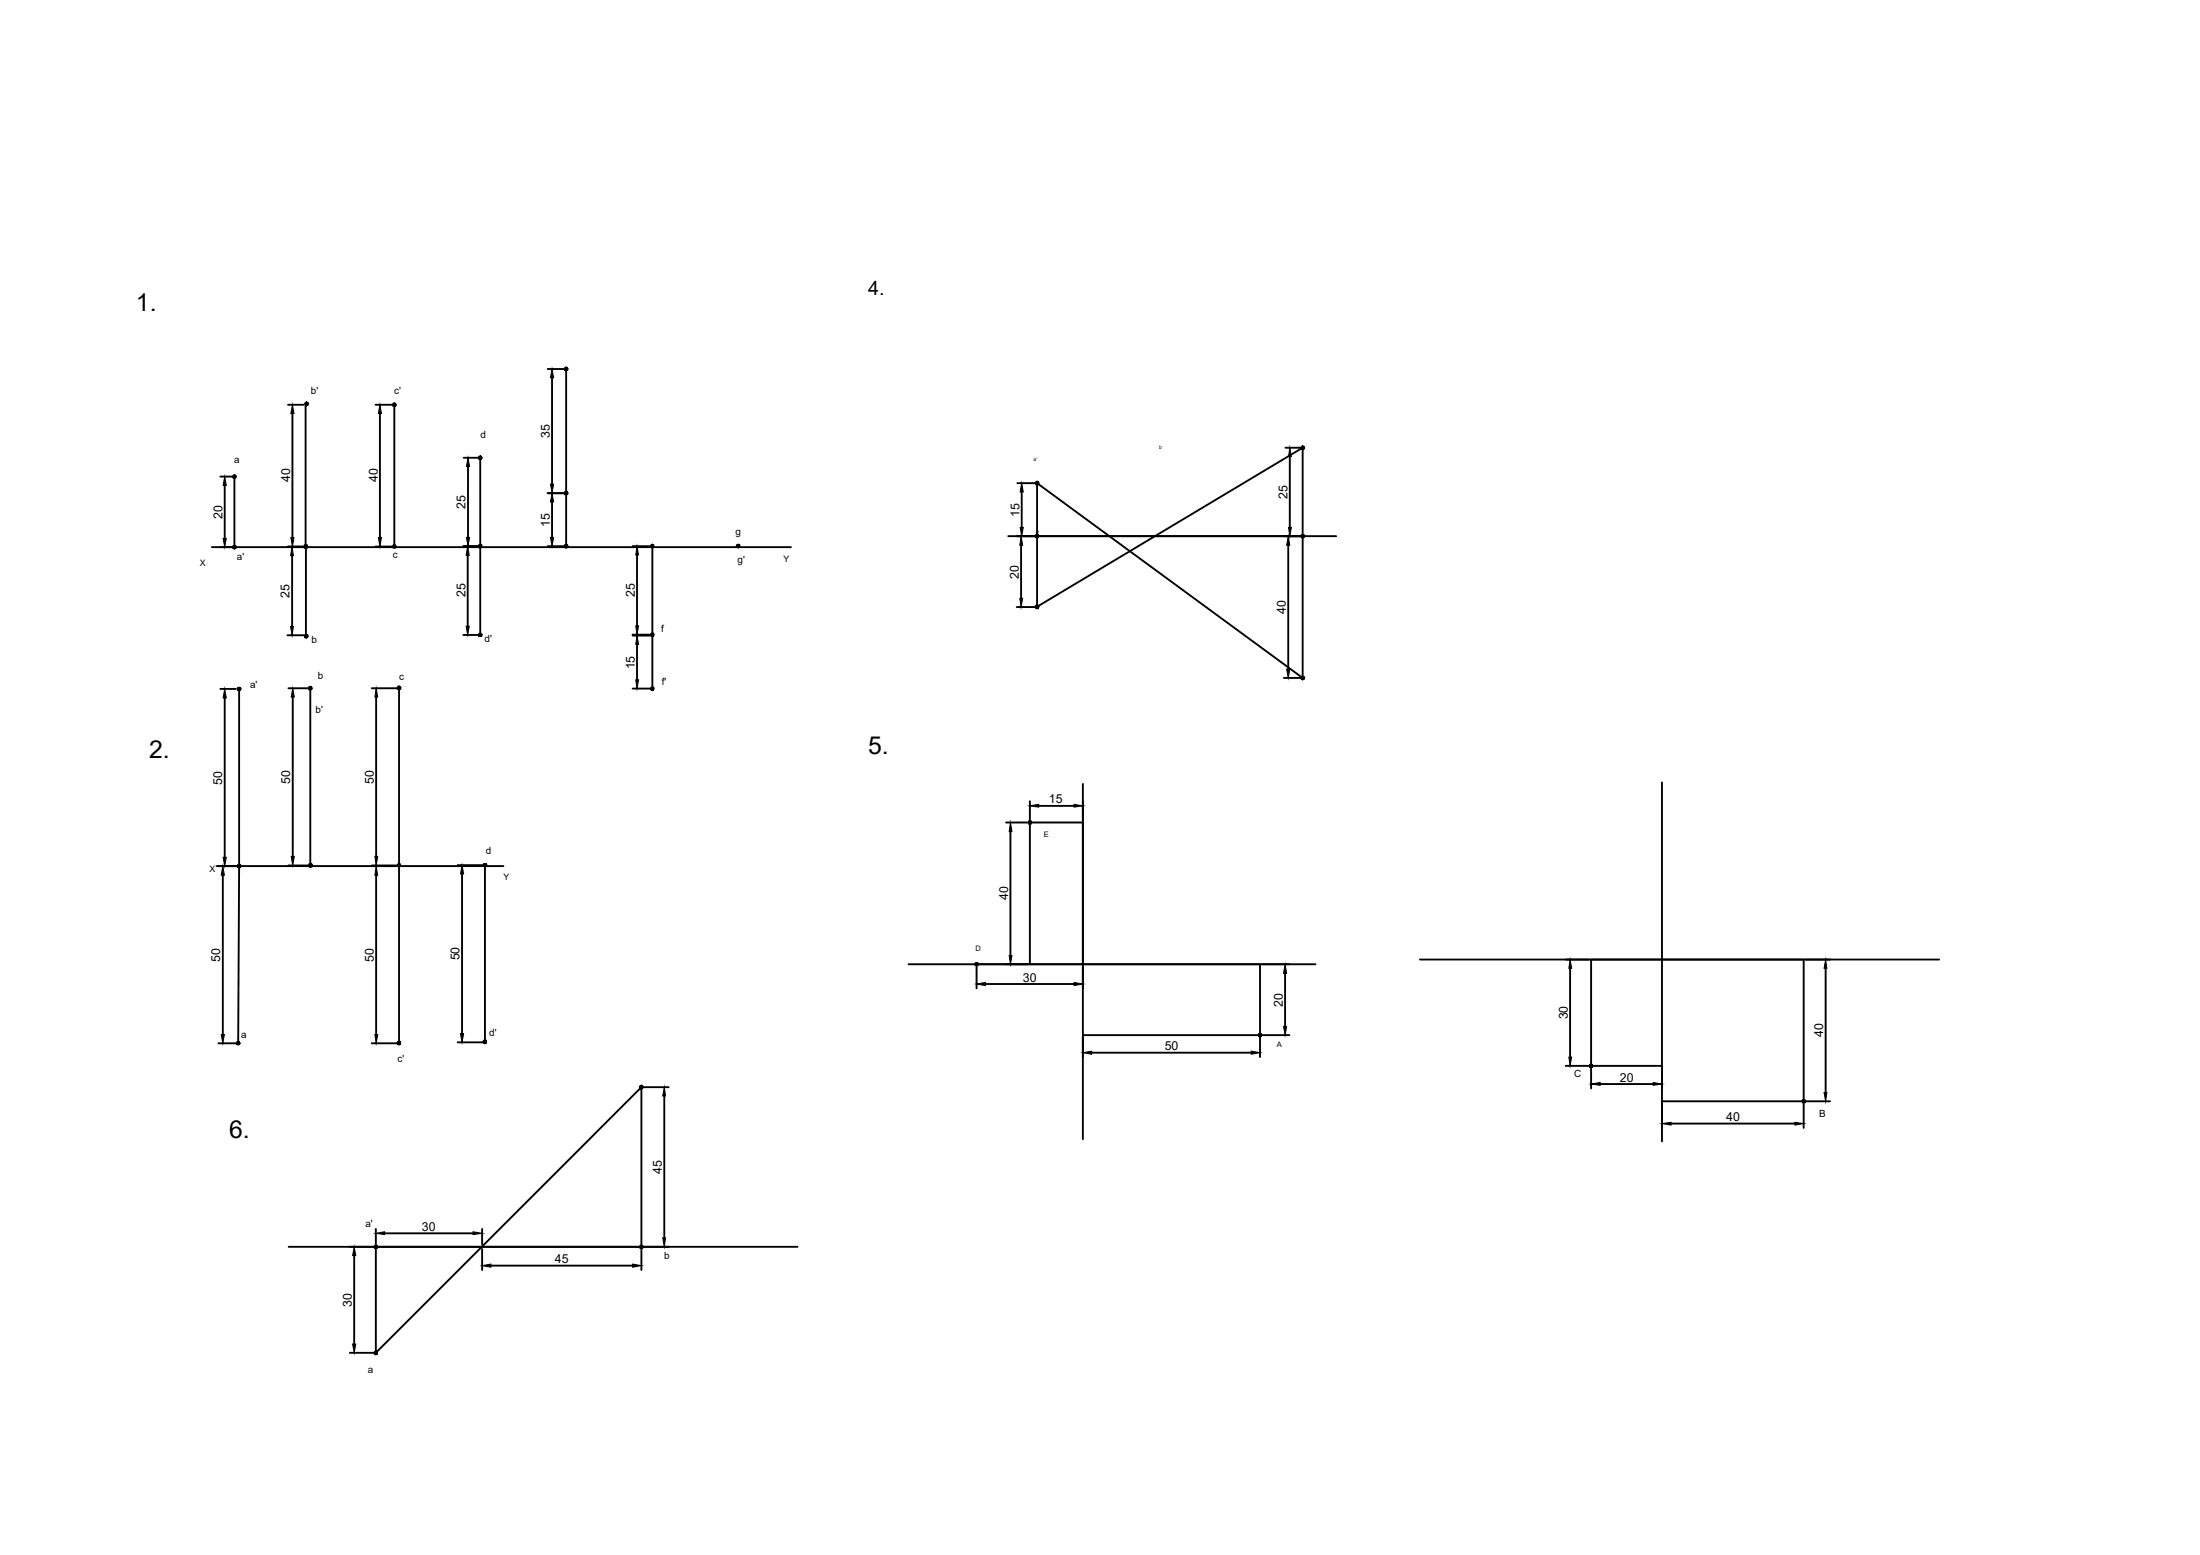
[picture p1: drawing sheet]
<svg xmlns="http://www.w3.org/2000/svg" width="297mm" height="210mm" viewBox="0 0 297 210" stroke-linecap="round" stroke-linejoin="round" font-family="sans-serif">
<!-- layer: 0 -->
<g fill="none" stroke="#000" stroke-width=".25">
<path d="M38.9 54.6h2.1M39.5 55.8v16.7M41.3 54.6v19.2M50.7 54.6h2.2M51.3 55.8v16.7M53.2 54.6v19.2M73.9 49.8h2.4M74.5 51v14.3M76.4 49.8v23.9M28.6 73.9h78.2M29.7 64.3h1.7M30.3 65.5v7.2"/>
<path d="M31.7 64.3v9.6M38.8 73.8h2.2M38.9 73.8h2.1M39.4 75v9.6M41.3 73.8v12M50.7 73.8h2.2M62.6 73.7h1.9M62.6 61.8h1.9M63.1 75v9.5M63.2 63v9.5M64.8 61.8v23.9M73.9 73.7h2.2"/>
<path d="M73.9 66.6h2.2M74.5 67.8v4.7M85.4 73.7h2.3M86 74.9v9.6M88.1 73.7v12M136.1 72.4h44.3M137.4 65.2h2.3M137.9 73.6v7.2M138 66.4v4.8M173.6 60.4h2M173.9 73.6v16.7M174.1 61.6v9.6"/>
<path d="M29.7 93h2.2M30.3 94.2v21.5M32.3 93l-.1 47.8M38.8 85.8h2.2M38.9 92.9h2.7M39.5 94.1v21.5M41.9 92.9v23.9M50.2 92.9h3.4M50.8 94.1v21.5M53.9 92.9v23.9M62.6 85.7h1.9M85.4 85.7h2.3"/>
<path d="M85.4 92.9h2.3M85.4 85.8h2.3M86 87v4.8M88.1 85.8v7.1M137.3 81.9h2.4M140 81.9l35.9-21.5v31.1l-35.9-26.3v16.7M173.3 91.5h2.3M29.2 116.9h38.8M30.1 118.1v21.5M38.9 116.8h2.7M50.2 116.8h3.4M50.8 118.1v21.5"/>
<path d="M53.9 116.9v23.9M61.8 116.8h3.4M62.4 118v21.5M65.5 116.8v23.9M135.8 111h2.9M136.4 112.3v16.7M139.1 108.1v2.6M140.2 108.8h4.8M146.2 105.8v48M224.4 105.6v48.5M122.7 130.2h54.9M131.9 130.2h38.2v9.5h-23.9"/>
<path d="M131.9 130.5v2.9M133 132.8h12M139.1 130.2v-19.2h7.1v19.2M170.4 139.7h3.7M173.5 131.4v7.1M191.7 129.5h70.1M212 130.7v12M246.5 130.7v16.8M29.5 140.8h2.4M50.2 140.8h3.4M61.8 140.7h3.4M86.9 146.8h3.4"/>
<path d="M89.7 147.9v19.2M147.4 142.1h21.5M170.1 140v2.7M211.4 143.9h3.1M214.8 144.2v2.7M216.1 146.3h7.1M224.4 143.9h-9.6v-14.4h28.7v19.2h-19.1M225.6 151.7h16.7M243.5 149v3.3M243.8 148.7h3.3M39 168.3h68.7M47.8 169.5v11.9"/>
<path d="M50.7 168.3v14.3l35.9-35.8v21.5zM50.7 165.9v2.1M51.9 166.5h12M65.1 165.9v2.1M65.1 168.6v2.8M66.3 170.8h19.1M86.6 168.6v2.8M47.2 182.6h3.2"/>
</g>
<g fill="#000" stroke="#000" stroke-width=".14">
<path d="M39.5 54.6l.2 1.2h-.4zM51.3 54.6l.2 1.2h-.4zM74.5 49.8l.2 1.2h-.4zM30.3 64.3l.3 1.2h-.5zM30.1 72.7h.5l-.3 1.2zM39.4 73.8l.2 1.2h-.4zM39.3 72.5h.4l-.2 1.3zM51.1 72.5h.4l-.2 1.3zM63.1 73.7l.3 1.3h-.5zM63.2 61.8l.2 1.2h-.4zM63 72.5h.4l-.2 1.2zM74.3 65.3h.4l-.2 1.3z"/>
<path d="M74.5 66.6l.2 1.2h-.4zM74.3 72.5h.4l-.2 1.2zM86 73.7l.2 1.2h-.4zM137.9 72.4l.2 1.2h-.4zM137.7 71.2h.5l-.2 1.2zM138 65.2l.2 1.2h-.5zM173.9 72.4l.2 1.2h-.4zM174 71.2h.4l-.3 1.2zM174.1 60.4l.3 1.2h-.4zM30.3 93l.3 1.2h-.5zM39.2 84.6h.4l-.2 1.2zM39.5 92.9l.2 1.2h-.4z"/>
<path d="M50.8 92.9l.2 1.2h-.4zM62.9 84.5h.5l-.3 1.2zM85.8 84.5h.4l-.2 1.2zM85.8 91.8h.4l-.2 1.1zM86 85.8l.2 1.2h-.4zM137.7 80.8h.4l-.2 1.1zM173.7 90.3h.4l-.2 1.2zM30.1 116.9l.2 1.2h-.4zM30.1 115.7h.5l-.3 1.2zM39.3 115.6h.4l-.2 1.2zM50.6 115.6h.4l-.2 1.2zM50.8 116.9l.2 1.2h-.4z"/>
<path d="M62.4 116.8l.2 1.2h-.4zM136.4 111l.2 1.3h-.3zM139.1 108.8l1.1-.2v.4zM145 108.6l1.2 .2-1.2 .2zM29.9 139.6h.4l-.2 1.2zM50.6 139.6h.4l-.2 1.2zM62.2 139.5h.4l-.2 1.2zM131.9 132.8l1.1-.2v.4zM136.3 129h.3l-.2 1.2zM145 132.6l1.2 .2-1.2 .2zM173.5 130.2l.2 1.2h-.4zM173.3 138.5h.4l-.2 1.2z"/>
<path d="M212 129.5l.2 1.2h-.4zM246.5 129.5l.2 1.2h-.4zM89.7 146.8l.2 1.1h-.4zM146.2 142.1l1.2-.2v.4zM168.9 141.9l1.2 .2-1.2 .2zM211.8 142.7h.4l-.2 1.2zM214.8 146.3l1.3-.2v.4zM223.2 146.1l1.2 .2-1.2 .2zM224.4 151.7l1.2-.2v.4zM242.3 151.5l1.2 .2-1.2 .2zM246.3 147.5h.4l-.2 1.2zM47.8 168.3l.2 1.2h-.4z"/>
<path d="M50.7 166.5l1.2-.2v.4zM63.9 166.3l1.2 .2-1.2 .2zM65.1 170.8l1.2-.2v.5zM85.4 170.6l1.2 .2-1.2 .3zM89.5 167.1h.4l-.2 1.2zM47.6 181.4h.4l-.2 1.2z"/>
<path d="M41.2 54.3v.2h.2zM41.2 54.5h.2l-.2 .2zM41.4 54.5l-.2 .2 .2 .1z"/>
<path d="M41.4 54.5v.3l.2-.1zM41.4 54.5h.2v.2z"/>
<path d="M41.6 54.3l-.2 .2h.2zM41.4 54.3h.2l-.2 .2zM41.2 54.3l.2 .2v-.2z"/>
<path d="M53.1 54.5l-.1 .1h.2zM53 54.6h.2l-.1 .2zM53.2 54.6l-.1 .2h.1z"/>
<path d="M53.2 54.6v.2h.2zM53.2 54.6h.3l-.1 .2z"/>
<path d="M53.4 54.5l-.2 .1h.3zM53.2 54.4l.2 .1-.2 .1zM53.1 54.5l.1 .1v-.2z"/>
<path d="M76.3 49.6l-.1 .2h.2zM76.2 49.8h.2l-.1 .2zM76.4 49.8l-.1 .2 .1 .1z"/>
<path d="M76.4 49.8v.3l.2-.1zM76.4 49.8h.3l-.1 .2z"/>
<path d="M76.6 49.6l-.2 .2h.3zM76.4 49.6h.2l-.2 .2zM76.3 49.6l.1 .2v-.2z"/>
<path d="M31.5 73.7l-.1 .2h.3zM31.4 73.9h.3l-.2 .1zM31.7 73.9l-.2 .1 .2 .1z"/>
<path d="M31.5 64.2l-.1 .1h.3zM31.4 64.3h.3l-.2 .2zM31.7 64.3l-.2 .2h.2z"/>
<path d="M31.7 73.9v.2l.1-.1zM31.7 73.9h.2l-.1 .1z"/>
<path d="M31.7 64.3v.2h.1zM31.7 64.3h.2l-.1 .2z"/>
<path d="M31.8 73.7l-.1 .2h.2zM31.7 73.6l.1 .1-.1 .2zM31.5 73.7l.2 .2v-.3z"/>
<path d="M31.8 64.2l-.1 .1h.2zM31.7 64.1l.1 .1-.1 .1zM31.5 64.2l.2 .1v-.2z"/>
<path d="M41.1 73.6l-.1 .2h.3zM41 73.8h.3l-.2 .1zM41.3 73.8l-.2 .1 .2 .1z"/>
<path d="M41.1 73.6v.2h.2zM41.1 73.8h.2l-.2 .1zM41.3 73.8l-.2 .1 .2 .1z"/>
<path d="M41.3 73.8v.2l.1-.1zM41.3 73.8h.2l-.1 .1z"/>
<path d="M41.3 73.8v.2l.2-.1zM41.3 73.8h.3l-.1 .1z"/>
<path d="M41.4 73.6l-.1 .2h.2zM41.3 73.5l.1 .1-.1 .2zM41.1 73.6l.2 .2v-.3z"/>
<path d="M41.5 73.6l-.2 .2h.3zM41.3 73.6h.2l-.2 .2zM41.1 73.6l.2 .2v-.2z"/>
<path d="M53.1 73.6l-.1 .2h.2zM53 73.8h.2l-.1 .1zM53.2 73.8l-.1 .1 .1 .1z"/>
<path d="M53.2 73.8v.2l.2-.1zM53.2 73.8h.3l-.1 .1z"/>
<path d="M53.4 73.6l-.2 .2h.3zM53.2 73.5l.2 .1-.2 .2zM53.1 73.6l.1 .2v-.3z"/>
<path d="M64.7 73.6l-.1 .1h.2zM64.6 73.7h.2l-.1 .2zM64.8 73.7l-.1 .2 .1 .1z"/>
<path d="M64.7 61.6l-.1 .2h.2zM64.6 61.8h.2l-.1 .2zM64.8 61.8l-.1 .2h.1z"/>
<path d="M64.8 73.7v.3l.2-.1zM64.8 73.7h.3l-.1 .2z"/>
<path d="M64.8 61.8v.2h.2zM64.8 61.8h.3l-.1 .2z"/>
<path d="M65 73.6l-.2 .1h.3zM64.8 73.5l.2 .1-.2 .1zM64.7 73.6l.1 .1v-.2z"/>
<path d="M65 61.6l-.2 .2h.3zM64.8 61.5l.2 .1-.2 .2zM64.7 61.6l.1 .2v-.3z"/>
<path d="M76.3 73.6l-.1 .1h.2zM76.2 73.7h.2l-.1 .2zM76.4 73.7l-.1 .2 .1 .1z"/>
<path d="M76.3 66.4l-.1 .2h.2zM76.2 66.6h.2l-.1 .1zM76.4 66.6l-.1 .1 .1 .1z"/>
<path d="M76.4 73.7v.3l.2-.1zM76.4 73.7h.3l-.1 .2z"/>
<path d="M76.4 66.6v.2l.2-.1zM76.4 66.6h.3l-.1 .1z"/>
<path d="M76.6 73.6l-.2 .1h.3zM76.4 73.5l.2 .1-.2 .1zM76.3 73.6l.1 .1v-.2z"/>
<path d="M76.6 66.4l-.2 .2h.3zM76.4 66.3l.2 .1-.2 .2zM76.3 66.4l.1 .2v-.3z"/>
<path d="M87.9 73.6l-.1 .1h.3zM87.8 73.7h.3l-.2 .2zM88.1 73.7l-.2 .2h.2z"/>
<path d="M88.1 73.7v.2h.2zM88.1 73.7h.2v.2z"/>
<path d="M88.3 73.6l-.2 .1h.2zM88.1 73.5l.2 .1-.2 .1zM87.9 73.6l.2 .1v-.2z"/>
<path d="M99.5 73.5l-.1 .2h.3zM99.4 73.7h.3l-.2 .2zM99.7 73.7l-.2 .2h.2z"/>
<path d="M99.7 73.7v.2h.2zM99.7 73.7h.2v.2z"/>
<path d="M99.9 73.5l-.2 .2h.2zM99.7 73.5h.2l-.2 .2zM99.5 73.5l.2 .2v-.2z"/>
<path d="M139.9 72.2l-.1 .2h.2zM139.8 72.4h.2l-.1 .1zM140 72.4l-.1 .1 .1 .1z"/>
<path d="M139.9 65.1l-.1 .1h.2zM139.8 65.2h.2l-.1 .2zM140 65.2l-.1 .2 .1 .1z"/>
<path d="M140 72.4v.2l.2-.1zM140 72.4h.3l-.1 .1z"/>
<path d="M140 65.2v.3l.2-.1zM140 65.2h.3l-.1 .2z"/>
<path d="M140.2 72.2l-.2 .2h.3zM140 72.2h.2l-.2 .2zM139.9 72.2l.1 .2v-.2z"/>
<path d="M140.2 65.1l-.2 .1h.3zM140 65l.2 .1-.2 .1zM139.9 65.1l.1 .1v-.2z"/>
<path d="M175.7 72.2v.2h.2zM175.7 72.4h.2l-.2 .1zM175.7 72.5l.2 .1v-.2z"/>
<path d="M175.7 60.3v.1h.2zM175.7 60.4h.2l-.2 .2zM175.7 60.6l.2 .1v-.3z"/>
<path d="M175.9 72.4v.2l.2-.1zM175.9 72.4h.2v.1z"/>
<path d="M175.9 60.4v.3l.2-.1zM175.9 60.4h.2v.2z"/>
<path d="M176.1 72.2l-.2 .2h.2zM175.9 72.2h.2l-.2 .2zM175.7 72.2l.2 .2v-.2z"/>
<path d="M176.1 60.3l-.2 .1h.2zM175.9 60.2l.2 .1-.2 .1zM175.7 60.3l.2 .1v-.2z"/>
<path d="M32.1 92.8v.2h.2zM32.1 93h.2l-.2 .2zM32.3 93l-.2 .2h.2z"/>
<path d="M32.3 93v.2h.2zM32.3 93h.2v.2z"/>
<path d="M32.5 92.8l-.2 .2h.2zM32.3 92.8h.2l-.2 .2zM32.1 92.8l.2 .2v-.2z"/>
<path d="M41.2 85.7l-.1 .2h.2zM41.1 85.9h.2l-.1 .1zM41.3 85.9l-.1 .1 .1 .1z"/>
<path d="M41.3 85.9v.2l.2-.1zM41.3 85.9h.3l-.1 .1z"/>
<path d="M41.5 85.7l-.2 .2h.3zM41.3 85.7h.2l-.2 .2zM41.2 85.7l.1 .2v-.2z"/>
<path d="M41.7 92.7v.2h.2zM41.7 92.9h.2l-.2 .2zM41.9 92.9l-.2 .2h.2z"/>
<path d="M41.9 92.9v.2h.2zM41.9 92.9h.2v.2z"/>
<path d="M42.1 92.7l-.2 .2h.2zM41.9 92.7h.2l-.2 .2zM41.7 92.7l.2 .2v-.2z"/>
<path d="M53.7 92.7l-.1 .2h.3zM53.6 92.9h.3l-.2 .1zM53.9 92.9l-.2 .1 .2 .1z"/>
<path d="M53.9 92.9v.2l.1-.1zM53.9 92.9h.2l-.1 .1z"/>
<path d="M54 92.7l-.1 .2h.2zM53.9 92.6l.1 .1-.1 .2zM53.7 92.7l.2 .2v-.3z"/>
<path d="M64.7 85.5l-.1 .2h.2zM64.6 85.7h.2l-.1 .2zM64.8 85.7l-.1 .2h.1z"/>
<path d="M64.8 85.7v.2h.2zM64.8 85.7h.3l-.1 .2z"/>
<path d="M65 85.5l-.2 .2h.3zM64.8 85.5h.2l-.2 .2zM64.7 85.5l.1 .2v-.2z"/>
<path d="M87.9 85.5l-.1 .2h.3zM87.8 85.7h.3l-.2 .1zM88.1 85.7l-.2 .1 .2 .1z"/>
<path d="M87.9 92.8l-.1 .1h.3zM87.8 92.9h.3l-.2 .2zM88.1 92.9l-.2 .2 .2 .1z"/>
<path d="M88.1 85.7v.2l.2-.1zM88.1 85.7h.2v.1z"/>
<path d="M88.1 92.9v.3l.2-.1zM88.1 92.9h.2v.2z"/>
<path d="M88.3 85.5l-.2 .2h.2zM88.1 85.4l.2 .1-.2 .2zM87.9 85.5l.2 .2v-.3z"/>
<path d="M88.3 92.8l-.2 .1h.2zM88.1 92.7l.2 .1-.2 .1zM87.9 92.8l.2 .1v-.2z"/>
<path d="M139.9 81.7l-.1 .2h.2zM139.8 81.9h.2l-.1 .2zM140 81.9l-.1 .2 .1 .1z"/>
<path d="M140 81.9v.3l.2-.1zM140 81.9h.3l-.1 .2z"/>
<path d="M140.2 81.7l-.2 .2h.3zM140 81.6l.2 .1-.2 .2zM139.9 81.7l.1 .2v-.3z"/>
<path d="M175.7 91.3v.2h.2zM175.7 91.5h.2l-.2 .2zM175.9 91.5l-.2 .2 .2 .1z"/>
<path d="M175.9 91.5v.3l.2-.1zM175.9 91.5h.2v.2z"/>
<path d="M176.1 91.3l-.2 .2h.2zM175.9 91.3h.2l-.2 .2zM175.7 91.3l.2 .2v-.2z"/>
<path d="M32.1 116.7l-.1 .2h.3zM32 116.9h.3l-.2 .2zM32.3 116.9l-.2 .2 .2 .1z"/>
<path d="M32.3 116.9v.3l.2-.1zM32.3 116.9h.2v.2z"/>
<path d="M32.5 116.7l-.2 .2h.2zM32.3 116.7h.2l-.2 .2zM32.1 116.7l.2 .2v-.2z"/>
<path d="M41.7 116.7v.1h.2zM41.7 116.8h.2l-.2 .2zM41.7 117h.2v-.2z"/>
<path d="M41.8 116.7l-.1 .1h.2zM41.7 116.8h.2l-.1 .2zM41.9 116.8l-.1 .2 .1 .1z"/>
<path d="M41.9 116.8v.2h.2zM41.9 116.8h.2v.2z"/>
<path d="M41.9 116.8v.3l.2-.1zM41.9 116.8h.3l-.1 .2z"/>
<path d="M42.1 116.7l-.2 .1h.2zM41.9 116.6l.2 .1-.2 .1zM41.7 116.7l.2 .1v-.2z"/>
<path d="M42.1 116.7l-.2 .1h.3zM41.9 116.6l.2 .1-.2 .1zM41.8 116.7l.1 .1v-.2z"/>
<path d="M53.7 116.7l-.1 .1h.3zM53.6 116.8h.3l-.2 .2zM53.7 117h.2v-.2z"/>
<path d="M53.9 116.8v.2h.1zM53.9 116.8h.2l-.1 .2z"/>
<path d="M54 116.7l-.1 .1h.2zM53.9 116.6l.1 .1-.1 .1zM53.7 116.7l.2 .1v-.2z"/>
<path d="M65.3 116.6l-.1 .2h.3zM65.2 116.8h.3l-.2 .2zM65.5 116.8l-.2 .2h.2z"/>
<path d="M65.5 116.8v.2h.1zM65.5 116.8h.2l-.1 .2z"/>
<path d="M65.6 116.6l-.1 .2h.2zM65.5 116.6h.1l-.1 .2zM65.3 116.6l.2 .2v-.2z"/>
<path d="M138.9 110.9l-.1 .1h.3zM138.8 111h.3l-.2 .2zM139.1 111l-.2 .2 .2 .1z"/>
<path d="M139.1 111v.3l.1-.1zM139.1 111h.2l-.1 .2z"/>
<path d="M139.2 110.9l-.1 .1h.2zM139.1 110.8l.1 .1-.1 .1zM138.9 110.9l.2 .1v-.2z"/>
<path d="M131.7 130l-.1 .2h.3zM131.6 130.2h.3l-.2 .1zM131.9 130.2l-.2 .1 .2 .1z"/>
<path d="M131.9 130.2v.2l.1-.1zM131.9 130.2h.2l-.1 .1z"/>
<path d="M132 130l-.1 .2h.2zM131.9 129.9l.1 .1-.1 .2zM131.7 130l.2 .2v-.3z"/>
<path d="M170 139.6l-.1 .1h.2zM169.9 139.7h.2l-.1 .2zM170 139.9l.1 .1v-.3z"/>
<path d="M170.1 139.7v.3l.2-.1zM170.1 139.7h.3l-.1 .2z"/>
<path d="M170.3 139.6l-.2 .1h.3zM170.1 139.5l.2 .1-.2 .1zM170 139.6l.1 .1v-.2z"/>
<path d="M32 140.7l-.1 .1h.3zM31.9 140.8h.3l-.2 .2zM32 141h.2v-.2z"/>
<path d="M32.2 140.8v.2h.1zM32.2 140.8h.2l-.1 .2z"/>
<path d="M32.3 140.7l-.1 .1h.2zM32.2 140.6l.1 .1-.1 .1zM32 140.7l.2 .1v-.2z"/>
<path d="M53.7 140.6l-.1 .2h.3zM53.6 140.8h.3l-.2 .2zM53.9 140.8l-.2 .2h.2z"/>
<path d="M53.9 140.8v.2h.1zM53.9 140.8h.2l-.1 .2z"/>
<path d="M54 140.6l-.1 .2h.2zM53.9 140.5l.1 .1-.1 .2zM53.7 140.6l.2 .2v-.3z"/>
<path d="M65.3 140.4l-.1 .2h.3zM65.2 140.6h.3l-.2 .2zM65.5 140.6l-.2 .2 .2 .1z"/>
<path d="M65.5 140.6v.3l.1-.1zM65.5 140.6h.2l-.1 .2z"/>
<path d="M65.6 140.4l-.1 .2h.2zM65.5 140.4h.1l-.1 .2zM65.3 140.4l.2 .2v-.2z"/>
<path d="M86.4 146.6l-.1 .2h.3zM86.3 146.8h.3l-.2 .1zM86.6 146.8l-.2 .1 .2 .1z"/>
<path d="M86.6 146.8v.2l.2-.1zM86.6 146.8h.3l-.1 .1z"/>
<path d="M86.8 146.6l-.2 .2h.3zM86.6 146.5l.2 .1-.2 .2zM86.4 146.6l.2 .2v-.3z"/>
<path d="M214.7 143.7l-.1 .2h.2zM214.6 143.9h.2l-.1 .1zM214.8 143.9l-.1 .1 .1 .1z"/>
<path d="M214.8 143.9v.2l.2-.1zM214.8 143.9h.3l-.1 .1z"/>
<path d="M215 143.7l-.2 .2h.3zM214.8 143.6l.2 .1-.2 .2zM214.7 143.7l.1 .2v-.3z"/>
<path d="M243.4 148.5l-.1 .2h.2zM243.3 148.7h.2l-.1 .1zM243.5 148.7l-.1 .1 .1 .1z"/>
<path d="M243.5 148.7v.2l.2-.1zM243.5 148.7h.3l-.1 .1z"/>
<path d="M243.7 148.5l-.2 .2h.3zM243.5 148.4l.2 .1-.2 .2zM243.4 148.5l.1 .2v-.3z"/>
<path d="M50.6 168.1l-.1 .2h.2zM50.5 168.3h.2l-.1 .2zM50.6 168.5h.1v-.2z"/>
<path d="M50.7 168.3v.2h.2zM50.7 168.3h.3l-.1 .2z"/>
<path d="M50.9 168.1l-.2 .2h.3zM50.7 168l.2 .1-.2 .2zM50.6 168.1l.1 .2v-.3z"/>
<path d="M86.4 168.1l-.1 .2h.3zM86.3 168.3h.3l-.2 .2zM86.6 168.3l-.2 .2h.2z"/>
<path d="M86.6 168.3v.2h.2zM86.6 168.3h.3l-.1 .2z"/>
<path d="M86.8 168.1l-.2 .2h.3zM86.6 168l.2 .1-.2 .2zM86.4 168.1l.2 .2v-.3z"/>
<path d="M50.6 182.4l-.1 .2h.2zM50.5 182.6h.2l-.1 .2zM50.6 182.8l.1 .1v-.3z"/>
<path d="M50.7 182.6v.3l.2-.1zM50.7 182.6h.3l-.1 .2z"/>
<path d="M50.9 182.4l-.2 .2h.3zM50.7 182.4h.2l-.2 .2zM50.6 182.4l.1 .2v-.2z"/>
</g>
<g font-size="3.3">
<text x="18.4" y="42">1.</text>
<text x="117.2" y="101.8">5.</text>
<text x="20.1" y="102.3">2.</text>
<text x="30.9" y="153.6">6.</text>
</g>
<text font-size="2.7" x="117.2" y="39.8">4.</text>
<g font-size="1.7">
<text x="74.2" y="59.1" transform="rotate(-90 74.2 59.1)">35</text>
<text x="39.2" y="65.1" transform="rotate(-90 39.2 65.1)">40</text>
<text x="51" y="65.1" transform="rotate(-90 51 65.1)">40</text>
<text x="30" y="70" transform="rotate(-90 30 70)">20</text>
<text x="62.9" y="68.7" transform="rotate(-90 62.9 68.7)">25</text>
<text x="74.2" y="71.1" transform="rotate(-90 74.2 71.1)">15</text>
<text x="137.7" y="69.8" transform="rotate(-90 137.7 69.8)">15</text>
<text x="173.8" y="67.3" transform="rotate(-90 173.8 67.3)">25</text>
<text x="39.1" y="80.7" transform="rotate(-90 39.1 80.7)">25</text>
<text x="62.9" y="80.6" transform="rotate(-90 62.9 80.6)">25</text>
<text x="85.7" y="80.6" transform="rotate(-90 85.7 80.6)">25</text>
<text x="137.6" y="78.1" transform="rotate(-90 137.6 78.1)">20</text>
<text x="173.6" y="82.9" transform="rotate(-90 173.6 82.9)">40</text>
<text x="85.7" y="90.4" transform="rotate(-90 85.7 90.4)">15</text>
<text x="30" y="105.9" transform="rotate(-90 30 105.9)">50</text>
<text x="39.2" y="105.8" transform="rotate(-90 39.2 105.8)">50</text>
<text x="50.5" y="105.8" transform="rotate(-90 50.5 105.8)">50</text>
<text x="141.6" y="108.4">15</text>
<text x="136.1" y="121.5" transform="rotate(-90 136.1 121.5)">40</text>
<text x="29.7" y="129.8" transform="rotate(-90 29.7 129.8)">50</text>
<text x="50.5" y="129.8" transform="rotate(-90 50.5 129.8)">50</text>
<text x="62" y="129.7" transform="rotate(-90 62 129.7)">50</text>
<text x="138.1" y="132.5">30</text>
<text x="173.2" y="135.9" transform="rotate(-90 173.2 135.9)">20</text>
<text x="211.7" y="137.6" transform="rotate(-90 211.7 137.6)">30</text>
<text x="157.3" y="141.8">50</text>
<text x="246.2" y="140" transform="rotate(-90 246.2 140)">40</text>
<text x="218.7" y="146">20</text>
<text x="233.1" y="151.4">40</text>
<text x="89.4" y="158.4" transform="rotate(-90 89.4 158.4)">45</text>
<text x="57" y="166.1">30</text>
<text x="74.9" y="170.5">45</text>
<text x="47.5" y="176.4" transform="rotate(-90 47.5 176.4)">30</text>
</g>
<g font-size="1.3">
<text x="42" y="53.2">b'</text>
<text x="53.2" y="53.2">c'</text>
<text x="64.9" y="59.2">d</text>
<text x="31.6" y="62.6">a</text>
<text x="32" y="75.6">a'</text>
<text x="53" y="75.3">c</text>
<text x="99.3" y="72.2">g</text>
<text x="99.6" y="76">g'</text>
<text x="42.1" y="86.8">b</text>
<text x="65.4" y="86.7">d'</text>
<text x="89.3" y="85.3">f</text>
<text x="33.8" y="92.9">a'</text>
<text x="42.9" y="91.7">b</text>
<text x="53.9" y="91.8">c</text>
<text x="89.4" y="92.4">f'</text>
<text x="42.6" y="96.2">b'</text>
<text x="65.6" y="115.3">d</text>
<text x="32.6" y="140.1">a</text>
<text x="53.7" y="143.4">c'</text>
<text x="66.1" y="139.9">d'</text>
<text x="212.5" y="145.4">C</text>
<text x="245.6" y="150.8">B</text>
<text x="49.3" y="165.7">a'</text>
<text x="89.7" y="170">b</text>
<text x="49.7" y="185.3">a</text>
</g>
<g font-size="1.2">
<text x="27" y="76.4">X</text>
<text x="105.8" y="75.8">Y</text>
<text x="28.3" y="117.8">X</text>
<text x="68" y="118.8">Y</text>
</g>
<g font-size="1">
<text x="140.9" y="113">E</text>
<text x="131.7" y="128.4">D</text>
<text x="172.4" y="141.4">A</text>
</g>
<g font-size=".7">
<text x="139.6" y="62.2">a'</text>
<text x="156.5" y="60.6">b</text>
<text x="139.9" y="71.9">a</text>
</g>
</svg>
